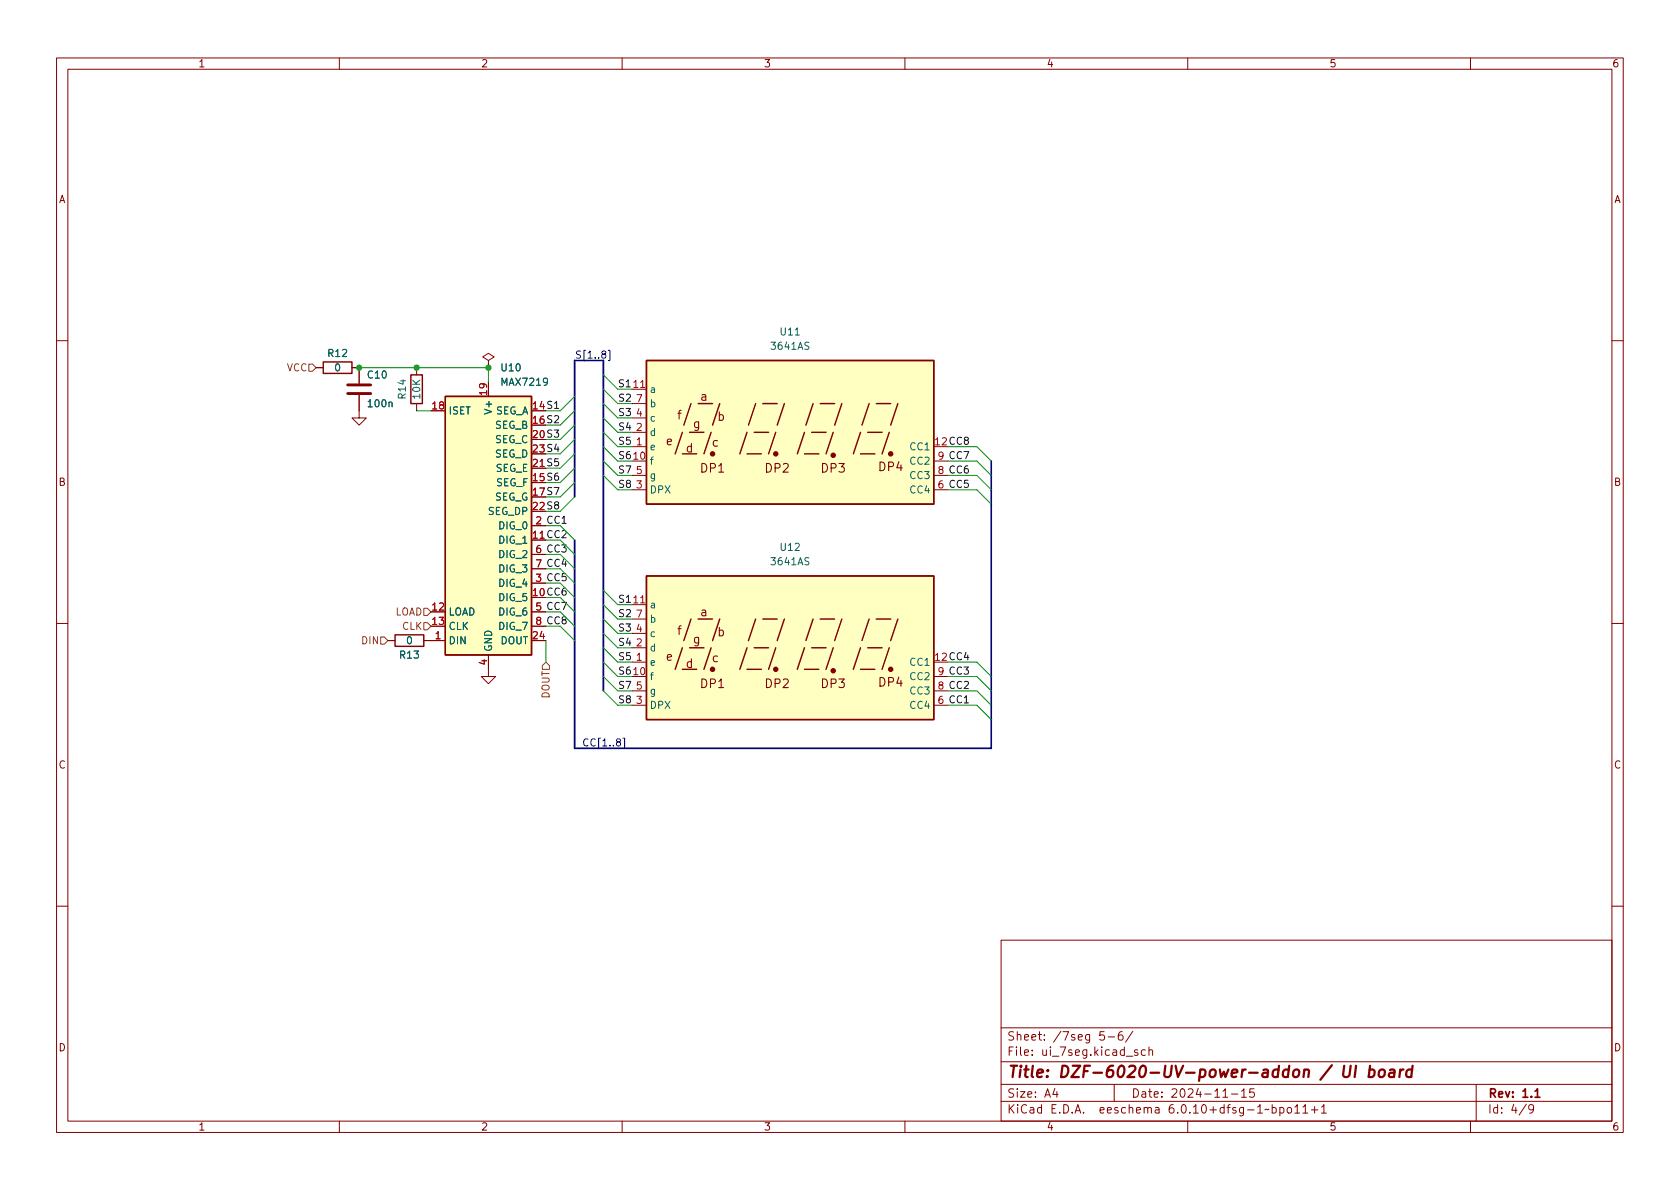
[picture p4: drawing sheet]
<svg xmlns="http://www.w3.org/2000/svg" width="297mm" height="210mm" viewBox="0 0 297 210" stroke-linecap="round" stroke-linejoin="round" font-family="sans-serif">
<g fill="none" stroke="#840000" stroke-width=".18">
<path d="M10 10.2h277v190.1h-277zM12 12.2h273v186.1h-273zM60 10.2v2M110 10.2v2M160 10.2v2M210 10.2v2M260 10.2v2M10 60.2h2M55.9 65h1.2M62.2 65h1.3v2.8M63.5 69.8v4.1h1.3l-1.3 1.3-1.3-1.3h1.3M73.7 65v1.3"/>
<path d="M73.7 71.4v1.2M86.4 63.7l1-.6-1-.6-1.1 .6 1.1 .6v1.3M86.4 65h.1M111.8 79h2.5M111.8 68.8h2.5M111.8 76.4h2.5M111.8 73.9h2.5M111.8 71.4h2.5M285 60.2h2M94 93h2.5M94 98h2.5M111.8 86.6h2.5"/>
<path d="M111.8 84.1h2.5M165.1 86.6h2.5M165.1 84.1h2.5M165.1 81.5h2.5M10 110.2h2M68.6 113.3h1.2M74.9 113.3h3.8M86.4 115.8v3.8h1.2l-1.2 1.3-1.3-1.3h1.3M94 103.1h2.5M94 108.2h2.5M94 100.6h2.5M94 110.7h2.5"/>
<path d="M111.8 117.1h2.5M111.8 106.9h2.5M111.8 114.5h2.5M111.8 112h2.5M111.8 109.5h2.5M165.1 119.6h2.5M285 110.2h2M111.8 124.7h2.5M111.8 122.2h2.5M165.1 124.7h2.5M165.1 122.2h2.5M10 160.2h2"/>
<path d="M177 166.3h108v32h-108zM285 160.2h2M60 198.3v2M110 198.3v2M160 198.3v2M177 194.8h108M177 191.8h108M177 187.8h108M177 181.8h108M186.5 192.5l-.4 1h1M186.9 193v1M195.2 182.4h-.7l-.1 .7 .2-.1 .5 .1 .2 .2-.1 .5-.2 .1-.6-.1"/>
<path d="M195.9 183.4h1.2M197 191.8v3M198.4 182.4a.59 .59 0 0 0-.7 .7v.5l.2 .3h.4l.2-.1 .1-.5-.2-.2-.4-.1-.3 .3M200.3 182.4l-1.3 1.9M201.1 185.7l-.3-.1-.2 .2v.3l.5 .1v.4h-.5M202.5 185.7l-.4-.1-.3 .3v.4l.1 .3h.6M203.1 185.8l.3-.2 .3 .1 .1 .9M203.1 185.1v1.5M210 198.3v2M216.2 194h.9M217.7 193.5h1.2M219.5 193l.4-.5v1.5"/>
<path d="M219.5 194h.9M221.7 192.5h-.7l-.1 .7 .2-.1 .5 .1 .2 .2-.1 .5-.2 .1-.6-.1M224.4 196.1l-.3 .2-.2-.2-.3 .2M224.9 195.9l.5-.1 .2 .3v.4l-.1 .3h-.6M224.9 195.3v1.5M226.3 195.9l.4-.1 .3 .3v.4l-.1 .3h-.6M226.3 195.8v1.5M227.7 195.9l.4-.1 .3 .3v.4l-.3 .3h-.4l-.1-.3v-.4zM228.9 195.8l.5-.5v1.5M228.9 196.8h.9M230.4 195.8l.4-.5v1.5M230.4 196.8h.8"/>
<path d="M231.9 196.3h1.1M232.4 195.7v1.1M233.6 195.8l.5-.5v1.5M233.6 196.8h.9M260 198.3v2M261 191.8v6.5M269.9 195.3l-1.3 1.9M271.2 196l-.3 .3h-.3l-.3-.3 .1-.6 .5-.1 .2 .2a.99 .99 0 0 1-.4 1.3h-.3"/>
</g>
<path d="M271.4 193l.4-.5v1.5M271.4 194h.9" fill="none" stroke="#840000" stroke-width=".3"/>
<path d="M237.7 188.5l-.2 1.6 .1 .3a.66 .66 0 0 0 1-.3l.2-1.6M239.8 188.5l-.3 2M242.1 189.2l.2-.1 .6 .1 .2 .3-.1 .6a.66 .66 0 0 1-1 .3M242.2 188.5l-.2 2M243.9 189.3a.52 .52 0 0 1 .6-.2 .52 .52 0 0 1 .4 .4l-.1 .6a.55 .55 0 0 1-.5 .4 .55 .55 0 0 1-.5-.4zM245.8 189.2l.2-.1 .5 .1v1.3M246.6 189.6l-.7 .1a.4 .4 0 0 0-.3 .3 .4 .4 0 0 0 .2 .5l.7-.1M247.6 189.1l-.2 1.4M248.2 189.1l-.4 .1-.3 .3M249.7 189.2a.66 .66 0 0 0-1 .3l-.1 .6 .2 .3 .1 .1 .6-.1M249.8 188.5l-.3 2" fill="none" stroke="#840000" stroke-width=".4"/>
<g fill="#ffffc2" stroke="#ffffc2" stroke-width=".18">
<path d="M114.3 63.7h50.8v25.4h-50.8z"/>
<path d="M114.3 101.8h50.8v25.4h-50.8z"/>
<path d="M78.7 70.1h15.3v45.7h-15.3z"/>
</g>
<g fill="none" stroke="#840000" stroke-width=".25">
<path d="M57.1 64h5.1v2h-5.1zM72.6 66.3h2.1v5.1h-2.1zM78.7 70.1h15.3v45.7h-15.3zM114.3 63.7h50.8v25.4h-50.8zM120.6 76.4l-1.2 3.9M121.9 76.4h2.6M122.2 71.4l-1.3 3.8M123.4 71.4h2.6M125.7 76.4l-1.2 3.9M127.3 71.4l-1.3 3.8M132.1 76.4l-1.3 3.9M133.3 76.4h2.6"/>
<path d="M133.6 71.4l-1.3 3.8M134.9 71.4h2.5M137.2 76.4l-1.3 3.9M138.7 71.4l-1.3 3.8M142.2 76.4l-1.2 3.9M143.5 76.4h2.5M143.8 71.4l-1.3 3.8M145 71.4h2.6M147.3 76.4l-1.3 3.9M148.8 71.4l-1.2 3.8M152.1 76.4l-1.2 3.9M153.4 76.4h2.6"/>
<path d="M153.7 71.4l-1.3 3.8M154.9 71.4h2.6M157.2 76.4l-1.2 3.9M158.7 71.4l-1.2 3.8M120.6 80.3h2.6M132.1 80.3h2.5M142.2 80.3h2.6M152.1 80.3h2.6M69.8 112.3h5.1v2h-5.1zM114.3 101.8h50.8v25.4h-50.8zM120.6 114.5l-1.2 3.9M120.6 118.4h2.6"/>
<path d="M121.9 114.5h2.6M122.2 109.5l-1.3 3.8M123.4 109.5h2.6M125.7 114.5l-1.2 3.9M127.3 109.5l-1.3 3.8M132.1 118.4h2.5M132.1 114.5l-1.3 3.9M133.3 114.5h2.6M133.6 109.5l-1.3 3.8M134.9 109.5h2.5M137.2 114.5l-1.3 3.9M138.7 109.5l-1.3 3.8"/>
<path d="M142.2 118.4h2.6M142.2 114.5l-1.2 3.9M143.5 114.5h2.5M143.8 109.5l-1.3 3.8M145 109.5h2.6M147.3 114.5l-1.3 3.9M148.8 109.5l-1.2 3.8M152.1 118.4h2.6M152.1 114.5l-1.2 3.9M153.4 114.5h2.6M153.7 109.5l-1.3 3.8M154.9 109.5h2.6"/>
<path d="M157.2 114.5l-1.2 3.9M158.7 109.5l-1.2 3.8"/>
</g>
<g fill="#840000" stroke="#840000" stroke-width=".25">
<circle cx="126" cy="80.3" r=".36"/>
<circle cx="137.2" cy="80.3" r=".36"/>
<circle cx="147.3" cy="80.5" r=".36"/>
<circle cx="157.5" cy="80.3" r=".36"/>
<circle cx="126" cy="118.4" r=".36"/>
<circle cx="137.2" cy="118.4" r=".36"/>
<circle cx="147.3" cy="118.6" r=".36"/>
<circle cx="157.5" cy="118.4" r=".36"/>
</g>
<path d="M61.5 69.6h4M61.5 68.1h4" fill="none" stroke="#840000" stroke-width=".51"/>
<path d="M54.6 64.4h.6l.7 .6-.7 .7h-.6zM67.3 112.6h.6l.7 .7-.7 .6h-.6zM74.9 107.6h.7l.6 .6-.6 .6h-.7zM74.9 110.1h.7l.6 .6-.6 .7h-.7zM95.9 117.7l.6-.6 .7 .6v.7h-1.3z" fill="none" stroke="#725600" stroke-width=".18"/>
<path d="M107.5 61.9h.3v1.9h-.3M110.1 130.5h.3v1.8h-.3" fill="none" stroke="#000084" stroke-width=".18"/>
<path d="M101.6 87.9v-24.2h5.1v58.5M175.3 81.5v50.8h-73.7v-36.8" fill="none" stroke="#000084" stroke-width=".3"/>
<g fill="none" stroke="#009600" stroke-width=".18">
<path d="M63.5 65h22.9v2.6M73.7 72.6h2.5M101.6 70.1l-2.5 2.5h-2.6M101.6 77.7l-2.5 2.6M101.6 75.2l-2.5 2.5M101.6 72.6l-2.5 2.6M106.7 76.4l2.5 2.6M106.7 66.3l2.5 2.5M106.7 68.8l2.5 2.6M106.7 79l2.5 2.5M106.7 71.4l2.5 2.5M106.7 73.9l2.5 2.5"/>
<path d="M167.6 79h5.1l2.6 2.5M99.1 93l2.5 2.5M99.1 95.5l2.5 2.5M99.1 98l2.5 2.6M101.6 82.8l-2.5 2.5M101.6 80.3l-2.5 2.5M101.6 87.9l-2.5 2.5M101.6 85.3l-2.5 2.6M106.7 84.1l2.5 2.5M106.7 81.5l2.5 2.6M167.6 81.5h5.1l2.6 2.6M167.6 84.1h5.1l2.6 2.5"/>
<path d="M167.6 86.6h5.1l2.6 2.5M96.5 113.3v3.8M99.1 105.7l2.5 2.5M99.1 108.2l2.5 2.5M99.1 110.7l2.5 2.6M99.1 100.6l2.5 2.5M99.1 103.1l2.5 2.6M106.7 104.4l2.5 2.5h2.6M106.7 119.6l2.5 2.6M106.7 112l2.5 2.5M106.7 114.5l2.5 2.6M106.7 117.1l2.5 2.5"/>
<path d="M106.7 109.5l2.5 2.5M106.7 106.9l2.5 2.6M167.6 117.1h5.1l2.6 2.5M167.6 119.6h5.1l2.6 2.6M106.7 122.2l2.5 2.5M167.6 122.2h5.1l2.6 2.5M167.6 124.7h5.1l2.6 2.5"/>
</g>
<g fill="#009600" stroke="#009600" stroke-width=".18">
<circle cx="86.4" cy="65" r=".46"/>
<circle cx="73.7" cy="65" r=".46"/>
<circle cx="63.5" cy="65" r=".46"/>
</g>
<text font-size="2.8" fill="#840000" x="178" y="190.6">Title: DZF-6020-UV-power-addon / UI board</text>
<g font-size="2.1" fill="#840000">
<text x="123.9" y="70.9">a</text>
<text x="119.8" y="74.2">f</text>
<text x="122.5" y="75.7">g</text>
<text x="126.9" y="74.4">b</text>
<text x="117.8" y="78.7">e</text>
<text x="121.3" y="80">d</text>
<text x="123.9" y="83.6">DP1</text>
<text x="125.9" y="79">c</text>
<text x="135.3" y="83.6">DP2</text>
<text x="145.3" y="83.6">DP3</text>
<text x="155.4" y="83.3">DP4</text>
<text x="119.8" y="112.3">f</text>
<text x="122.5" y="113.8">g</text>
<text x="123.9" y="109">a</text>
<text x="126.9" y="112.5">b</text>
<text x="117.8" y="116.8">e</text>
<text x="121.3" y="118.1">d</text>
<text x="125.9" y="117.1">c</text>
<text x="123.9" y="121.7">DP1</text>
<text x="135.3" y="121.7">DP2</text>
<text x="145.3" y="121.7">DP3</text>
<text x="155.4" y="121.4">DP4</text>
<text x="178" y="184">Sheet: /7seg 5-6/</text>
<text x="178" y="186.7">File: ui_7seg.kicad_sch</text>
<text x="178" y="196.9">KiCad E.D.A. eeschema 6.0.10+dfsg-1~bpo11+1</text>
<text x="178" y="194.1">Size: A4</text>
<text x="200" y="194.1">Date: 2024-11-15</text>
<text x="263" y="194.1">Rev: 1.1</text>
<text x="263" y="196.9">Id: 4/9</text>
</g>
<g font-size="1.8" fill="#840000">
<text x="35" y="11.9">1</text>
<text x="85" y="11.9">2</text>
<text x="135" y="11.9">3</text>
<text x="185" y="11.9">4</text>
<text x="235" y="11.9">5</text>
<text x="285" y="11.9">6</text>
<text x="10.3" y="35.9">A</text>
<text x="285.3" y="35.9">A</text>
<text x="94.3" y="82.5">21S5</text>
<text x="10.3" y="85.9">B</text>
<text x="285.3" y="85.9">B</text>
<text x="94.3" y="95.2">11CC2</text>
<text x="10.3" y="135.9">C</text>
<text x="285.3" y="135.9">C</text>
<text x="10.3" y="185.9">D</text>
<text x="285.3" y="185.9">D</text>
<text x="35" y="199.9">1</text>
<text x="85" y="199.9">2</text>
<text x="135" y="199.9">3</text>
<text x="185" y="199.9">4</text>
<text x="235" y="199.9">5</text>
<text x="285" y="199.9">6</text>
</g>
<g font-size="1.8" fill="#006464">
<text x="138.1" y="59.3">U11</text>
<text x="58.1" y="63.1">R12</text>
<text x="59.2" y="65.7">0</text>
<text x="88.7" y="65.7">U10</text>
<text x="136.5" y="61.8">3641AS</text>
<text x="65.1" y="66.9">C10</text>
<text x="71.8" y="70.5" transform="rotate(-90 71.8 70.5)">R14</text>
<text x="74.3" y="70.5" transform="rotate(-90 74.3 70.5)">10K</text>
<text x="88.8" y="68.2">MAX7219</text>
<text x="114.8" y="69.5">a</text>
<text x="65.2" y="72">100n</text>
<text x="79.2" y="73.3">ISET</text>
<text x="87" y="72.8" transform="rotate(-90 87 72.8)">V+</text>
<text x="87.5" y="73.3">SEG_A</text>
<text x="87.5" y="75.8">SEG_B</text>
<text x="114.8" y="77.1">d</text>
<text x="114.8" y="74.5">c</text>
<text x="114.8" y="72">b</text>
<text x="87.5" y="78.4">SEG_C</text>
<text x="87.5" y="80.9">SEG_D</text>
<text x="87.6" y="83.4">SEG_E</text>
<text x="114.8" y="79.6">e</text>
<text x="114.8" y="82.2">f</text>
<text x="161.1" y="79.6">CC1</text>
<text x="161.1" y="82.2">CC2</text>
<text x="87.4" y="88.5">SEG_G</text>
<text x="87.7" y="86">SEG_F</text>
<text x="114.8" y="87.2">DPX</text>
<text x="114.8" y="84.7">g</text>
<text x="161.1" y="87.2">CC4</text>
<text x="161.1" y="84.7">CC3</text>
<text x="86.3" y="91.1">SEG_DP</text>
<text x="88.4" y="93.6">DIG_0</text>
<text x="88.4" y="96.1">DIG_1</text>
<text x="88.4" y="98.7">DIG_2</text>
<text x="88.4" y="101.2">DIG_3</text>
<text x="136.5" y="99.9">3641AS</text>
<text x="138.1" y="97.4">U12</text>
<text x="88.4" y="106.3">DIG_5</text>
<text x="88.4" y="103.8">DIG_4</text>
<text x="114.8" y="107.6">a</text>
<text x="71.9" y="113.9">0</text>
<text x="79.2" y="113.9">DIN</text>
<text x="79.2" y="108.8">LOAD</text>
<text x="79.2" y="111.4">CLK</text>
<text x="88.4" y="108.8">DIG_6</text>
<text x="88.4" y="111.4">DIG_7</text>
<text x="88.5" y="113.9">DOUT</text>
<text x="114.8" y="112.6">c</text>
<text x="114.8" y="110.1">b</text>
<text x="70.8" y="116.5">R13</text>
<text x="87" y="115.3" transform="rotate(-90 87 115.3)">GND</text>
<text x="114.8" y="117.7">e</text>
<text x="114.8" y="115.2">d</text>
<text x="161.1" y="117.7">CC1</text>
<text x="114.8" y="120.3">f</text>
<text x="114.8" y="125.3">DPX</text>
<text x="114.8" y="122.8">g</text>
<text x="161.1" y="125.3">CC4</text>
<text x="161.1" y="122.8">CC3</text>
<text x="161.1" y="120.3">CC2</text>
</g>
<g font-size="1.8" fill="#725600">
<text x="50.7" y="65.7">VCC</text>
<text x="64.1" y="113.9">DIN</text>
<text x="69.7" y="108.8">LOAD</text>
<text x="71.1" y="111.4">CLK</text>
<text x="97.2" y="123.6" transform="rotate(-90 97.2 123.6)">DOUT</text>
</g>
<g font-size="1.8" fill="#000084">
<text x="101.6" y="63.4">S[1..8]</text>
<text x="102.9" y="132">CC[1..8]</text>
</g>
<g font-size="1.8" fill="#a90000">
<text x="86.1" y="69.8" transform="rotate(-90 86.1 69.8)">19</text>
<text x="112.5" y="71.1">7</text>
<text x="76.5" y="72.4">18</text>
<text x="94.3" y="72.4">14</text>
<text x="94.3" y="74.9">16</text>
<text x="94.3" y="77.5">20</text>
<text x="112.5" y="76.2">2</text>
<text x="112.5" y="73.7">4</text>
<text x="94.3" y="82.5">21</text>
<text x="94.3" y="80">23</text>
<text x="112" y="81.3">10</text>
<text x="112.5" y="78.7">1</text>
<text x="112.5" y="83.8">5</text>
<text x="94.3" y="85.1">15</text>
<text x="94.3" y="87.6">17</text>
<text x="112.5" y="86.4">3</text>
<text x="94.3" y="95.2">11</text>
<text x="94.3" y="90.2">22</text>
<text x="94.8" y="92.7">2</text>
<text x="94.8" y="97.8">6</text>
<text x="94.8" y="100.3">7</text>
<text x="76.5" y="107.9">12</text>
<text x="94.3" y="105.4">10</text>
<text x="94.8" y="102.9">3</text>
<text x="94.8" y="107.9">5</text>
<text x="112" y="106.7">11</text>
<text x="76.5" y="110.5">13</text>
<text x="77" y="113">1</text>
<text x="94.3" y="113">24</text>
<text x="94.8" y="110.5">8</text>
<text x="112.5" y="111.8">4</text>
<text x="112.5" y="109.2">7</text>
<text x="86.1" y="117.6" transform="rotate(-90 86.1 117.6)">4</text>
<text x="112" y="119.4">10</text>
<text x="112.5" y="116.8">1</text>
<text x="112.5" y="114.3">2</text>
<text x="112.5" y="124.5">3</text>
<text x="112.5" y="121.9">5</text>
</g>
<g font-size="1.8" fill="#009600">
<text x="109.2" y="71">S2</text>
<text x="109.6" y="68.5">S111</text>
<text x="94.3" y="74.9">16S2</text>
<text x="94.3" y="77.5">20S3</text>
<text x="109.2" y="76.1">S4</text>
<text x="109.2" y="73.6">S3</text>
<text x="94.3" y="80">23S4</text>
<text x="109.2" y="78.6">S5</text>
<text x="109.2" y="83.7">S7</text>
<text x="109.2" y="81.2">S6</text>
<text x="94.3" y="85.1">15S6</text>
<text x="94.3" y="87.6">17S7</text>
<text x="109.2" y="86.3">S8</text>
<text x="94.3" y="90.2">22S8</text>
<text x="94.8" y="92.7">2 CC1</text>
<text x="94.8" y="97.8">6 CC3</text>
<text x="94.8" y="100.3">7 CC4</text>
<text x="94.3" y="105.4">10CC6</text>
<text x="94.8" y="102.9">3 CC5</text>
<text x="94.8" y="107.9">5 CC7</text>
<text x="94.8" y="110.5">8 CC8</text>
<text x="109.2" y="111.7">S3</text>
<text x="109.2" y="109.1">S2</text>
<text x="109.2" y="114.2">S4</text>
<text x="109.2" y="116.7">S5</text>
<text x="109.2" y="119.3">S6</text>
<text x="109.2" y="124.4">S8</text>
<text x="109.2" y="121.8">S7</text>
</g>
<g font-size="1.8" fill="#0f0f0f">
<text x="94.3" y="72.4">14S1</text>
<text x="165.4" y="78.7">12CC8</text>
<text x="165.9" y="83.8">8 CC6</text>
<text x="165.9" y="81.3">9 CC7</text>
<text x="165.9" y="86.4">6 CC5</text>
<text x="109.2" y="106.6">S1</text>
<text x="165.4" y="116.8">12CC4</text>
<text x="165.9" y="119.4">9 CC3</text>
<text x="165.9" y="124.5">6 CC1</text>
<text x="165.9" y="121.9">8 CC2</text>
</g>
</svg>
